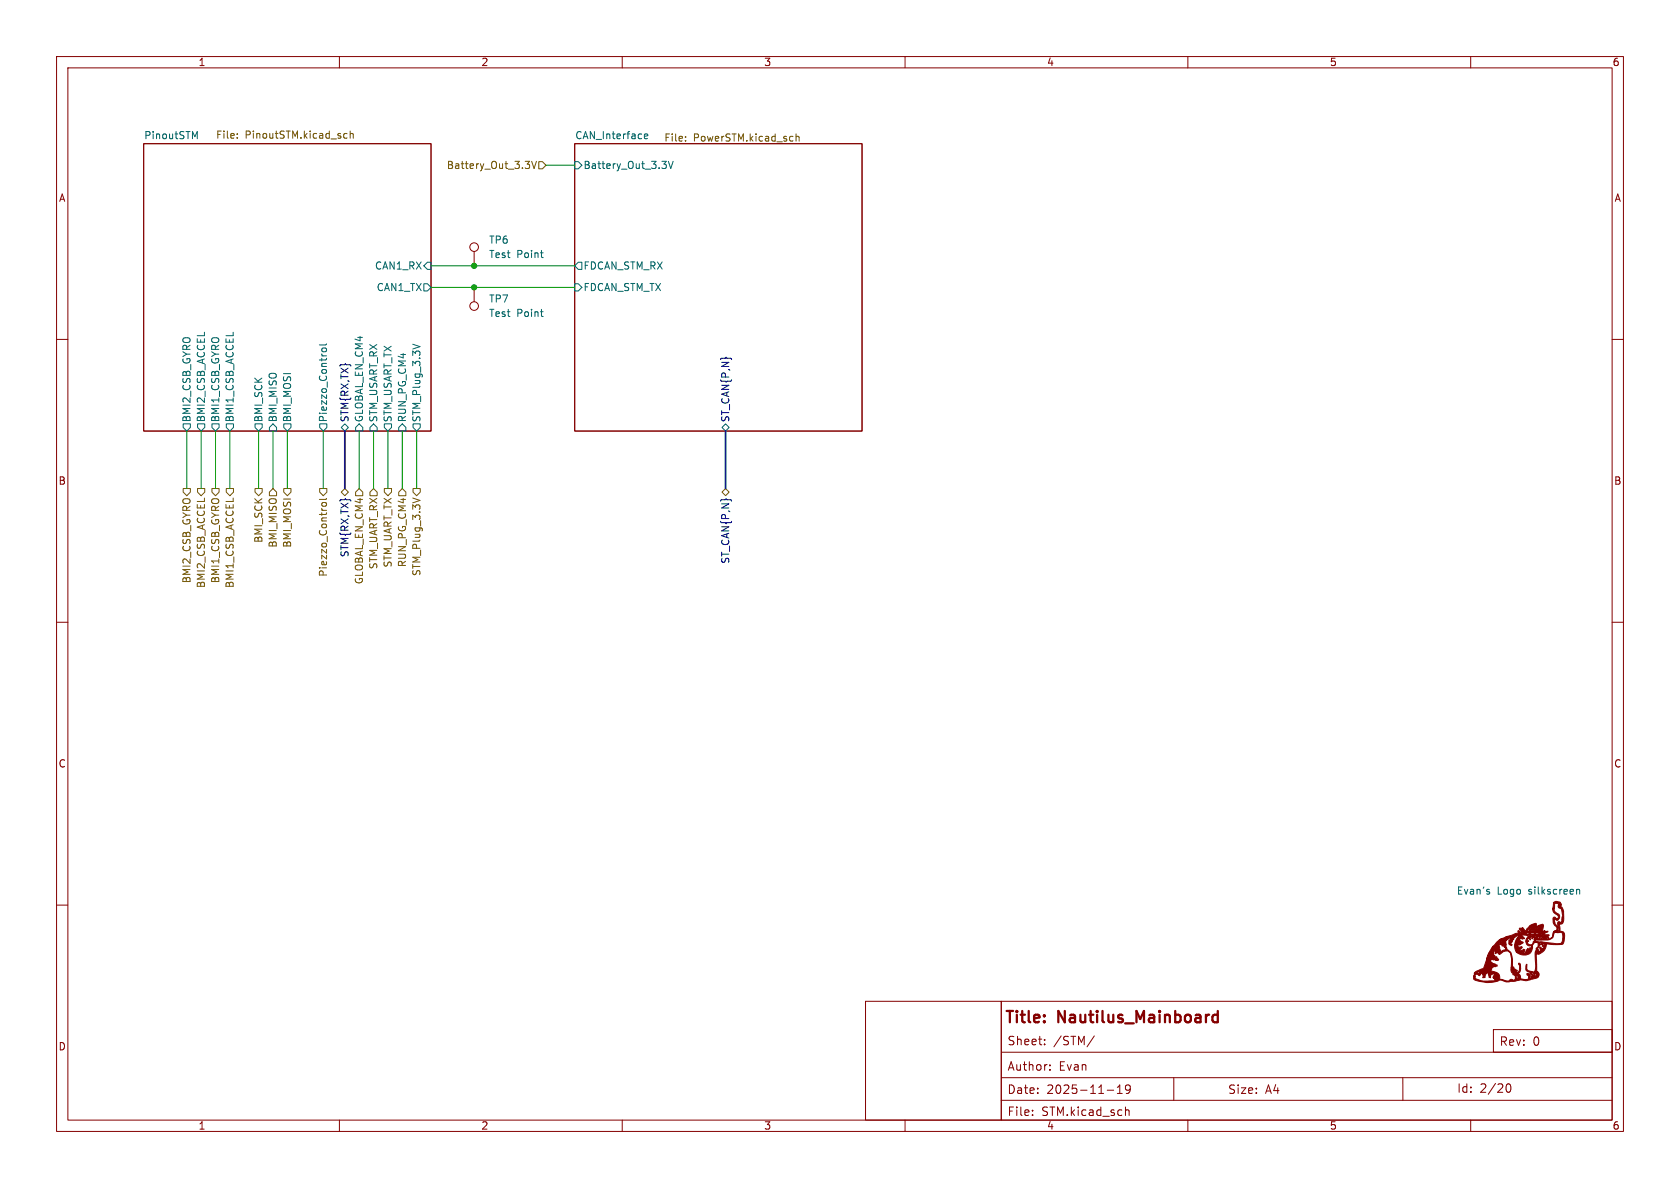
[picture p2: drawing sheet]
<svg xmlns="http://www.w3.org/2000/svg" width="297mm" height="210mm" viewBox="0 0 297 210" stroke-linecap="round" stroke-linejoin="round" font-family="sans-serif">
<g fill="none" stroke="#840000" stroke-width=".18">
<path d="M10 10h277v190h-277zM12 12h273v186h-273zM60 10v2M110 10v2M160 10v2M210 10v2M260 10v2M25.4 25.4h50.8v50.8h-50.8zM101.6 25.4h50.8v50.8h-50.8zM83.8 44.5v2.5M83.8 50.8v2.5M10 60h2"/>
<path d="M285 60h2M10 110h2M285 110h2M10 160h2M153 177h24v21h-24zM177 177h108v21h-108zM285 160h2M60 198v2M110 198v2M160 198v2M177 194.5h108M177 190.5h108"/>
<path d="M177 186h108M182.5 197v.2M182.5 196.3v.1M184.7 184.6v.1M184.7 183.8v.1M185.6 189v.2M185.6 188.3v.1M193.5 183.1l-1.3 2M195.7 192.7h1.2M197.5 193.3h.9M197.5 192.2l.5-.4v1.5M199 196.3l.2-.1 .3 .1 .1 .9"/>
<path d="M199.8 192.4l-.3 .3h-.3l-.2-.3 .1-.5 .4-.1 .2 .1a.99 .99 0 0 1-.3 1.4h-.3M207.5 190.5v4M210 198v2M248 190.5v4M260 198v2M264 182h21v4h-21zM266.2 192.2l.2-.5 .2-.1a.81 .81 0 0 1 .6 .6 .81 .81 0 0 1-.3 .8h-.4l-.3-.5"/>
<circle cx="83.8" cy="54.1" r=".76"/>
<circle cx="83.8" cy="43.7" r=".76"/>
</g>
<path d="M214.5 179.5l.2-.1 .6 .1M215.3 178.7v2M214.5 180.6l.2 .1 .6-.1" fill="none" stroke="#840000" stroke-width=".4"/>
<g fill="none" stroke="#006464" stroke-width=".18">
<path d="M34.5 24.2l.4-.9v1.2M101.6 28.6h.6l.7 .6-.7 .6h-.6zM113.9 24.1l.6-.1v-.3h-.4l-.2 .2 .1 .6h.5M117 28.5h.8l-.4 .5M117.7 29.1l.1 .1-.1 .5M118.2 28.5l.4 1.3 .4-1.3M74.9 50.2h.7l.6 .6-.6 .6h-.7zM75.6 46.4h.6v1.2h-.6l-.7-.6zM95.5 44.7h.5M95.5 55.1h.5M95.9 45.5h.1M95.9 56h.1"/>
<path d="M101.6 47l.6-.6h.7v1.2h-.7zM101.6 50.2h.6l.7 .6-.7 .6h-.6zM32.4 74.9h1.3v.7l-.7 .6-.6-.6zM34.9 74.9h1.3v.7l-.6 .6-.7-.6zM37.5 74.9h1.2v.7l-.6 .6-.6-.6zM40 74.9h1.3v.7l-.7 .6-.6-.6zM45.1 74.9h1.3v.7l-.7 .6-.6-.6zM47.6 75.6l.7-.7 .6 .7v.6h-1.3zM50.2 74.9h1.2v.7l-.6 .6-.6-.6zM56.5 74.9h1.3v.7l-.7 .6-.6-.6zM56.9 61.6l.6-.1 .2 .1v.3l-.2 .3h-.4l-.2-.3zM57.7 60.8l-.2 .2h-1"/>
<path d="M60.3 75.6l.7-.7 .6 .7-.6 .6zM63.5 74.9l.6 .7v.6h-1.2v-.6zM65.4 75.6l.6-.7 .7 .7v.6h-1.3zM67.9 74.9h1.3v.7l-.6 .6-.7-.6zM71.1 74.9l.7 .7v.6h-1.3v-.6zM73 60.9l1.2 .4-1.2 .4M73 74.9h1.3v.7l-.6 .6-.7-.6zM127.6 75.6l.7-.7 .6 .7-.6 .6zM263.2 157.6l.2 .2-.2 .3M263.2 157.2l.1 .1M278.7 157.2v.9M278.7 157.3l.2-.1 .3 .1 .1 .8"/>
</g>
<g fill="none" stroke="#725600" stroke-width=".18">
<path d="M41.9 24.3v.1M41.9 23.7v.1M60.9 24.4h.5M60.9 23.7h.5M61.9 23.7l.2-.1 .3 .1 .1 .7M61.9 23.2v1.2M92.8 28.5h.8l-.4 .5M93.5 29.1l.1 .1-.1 .5M94 28.5l.4 1.3 .4-1.3M95.2 28.6h.7l.6 .6-.6 .6h-.7zM121.2 24.8v.1M121.2 24.2v.1"/>
<path d="M140.1 24.1l.1 .1M140.2 24.9h-.1M140.7 23.7v1.2M140.7 24.2l.2-.1 .3 .1 .1 .7M32.4 86.4h1.3v.6l-.7 .6-.6-.6zM34.9 86.4h1.3v.6l-.6 .6-.7-.6zM37.5 86.4h1.2v.6l-.6 .6-.6-.6zM40 86.4h1.3v.6l-.7 .6-.6-.6zM45.1 86.4h1.3v.6l-.7 .6-.6-.6zM48.3 86.4l.6 .6v.6h-1.3v-.6zM50.2 86.4h1.2v.6l-.6 .6-.6-.6zM56.5 86.4h1.3v.6l-.7 .6-.6-.6z"/>
<path d="M56.9 88.9l.6-.1 .2 .1v.4l-.2 .2h-.4l-.2-.2zM57.7 88.1l-.2 .2h-1M60.3 87l.7-.6 .6 .6-.6 .6zM62.9 87l.6-.6 .6 .6v.6h-1.2zM66 86.4l.7 .6v.6h-1.3v-.6zM67.9 86.4h1.3v.6l-.6 .6-.7-.6zM71.1 86.4l.7 .6v.6h-1.3v-.6zM73 88l1.2 .5-1.2 .4M73 86.4h1.3v.6l-.6 .6-.7-.6zM127.6 87l.7-.6 .6 .6-.6 .6z"/>
</g>
<g fill="#840000" stroke="#840000" stroke-width=".18">
<path d="M264.7 166.5l.4-.4h.3h-.3h.1h1.3h-1.3l1-.5h1.5h-1.5l2.3-.7-.2-.2a.17 .17 0 0 1 .2-.2 .17 .17 0 0 1 .2 .2l.4 .1-.5-.5a.15 .15 0 0 1 0-.2 .15 .15 0 0 1 .2 0l.6 .6-.3-.5v-.2l.6 .6 .7-.9 .4 .1 .3-.3-.3 .2h-.4l.4-.3 .7-.2 .1 .7 .3-.3 .5-.1a.29 .29 0 0 1 .4 0 .29 .29 0 0 1 0 .4l-.3 1 .5-.4 .1 .1-.4 .3 1-.3-.1 .1-.6 .4 .1 .1 .8 .1-.7 .2 .2 .1a.2 .2 0 0 1 .3 0 .2 .2 0 0 1 0 .3l-.3-.1-.1 .2a.17 .17 0 0 0-.2-.2 .17 .17 0 0 0-.1 .3 1.2 1.2 0 0 0 1.6-1.3l.1-.1h.5h-.5h.5l-.5-.1 .5-.1v-.1a.51 .51 0 0 0-.2-.7 1.27 1.27 0 0 1-.3-1.6l.3 .1a.3 .3 0 0 0 .5 0 .3 .3 0 0 0-.2-.5l-.7-.6-.1-.5h.2a1.4 1.4 0 0 0 .9 1.1l.1 .6-.2 .3a.37 .37 0 0 1-.4 .1 .37 .37 0 0 1-.3-.3l.1 .8 .5 .8-.1 .8 .2-.1 .1-.6a1.11 1.11 0 0 1-.1-1.2l.5 .1 .2-.5h-.1l.1-.3h.2h-.2v-.6a.93 .93 0 0 0-.7-1.2v-.4h.4h-.4l.1-.2a.41 .41 0 0 0-.8 .1l-.1 .7h-.2l.1-.3a.72 .72 0 0 1 .5-1l.1 .1a.51 .51 0 0 1 .6 .1 .51 .51 0 0 1 .1 .6l-.1 .1a1.3 1.3 0 0 1 .6 1.3l.1 .7a.8 .8 0 0 1-.8 1.1l-.1-.1 .2 1a.25 .25 0 0 0-.1 .2 .25 .25 0 0 0 .2 .2 .78 .78 0 0 1 .7 1.1 .98 .98 0 0 1-.6 1.3l-2.6-.1a1.76 1.76 0 0 1-1.8 1.7l.1 2.6a.71 .71 0 0 0 .3 .8 .74 .74 0 0 1-.8 1l-1.3 .4-1.1-.2-1.1 .3h-.7a2.11 2.11 0 0 1-1.7-.2l-1.3 .3-1.3 .1-2-.5-.2-.1v-.5h.3a.58 .58 0 0 0 .7 .6l.7 .2 2.2-.1v-.1h-.1l.2-.1-.5-.2h.6l-.1-.1h-.6l.7-.2h-.6l.8-.1h-.6l.4-.1-.5-.1h.8l-.6-.2h.2h-.6l-.3 .2-.1 .6-.2-.1-.1-.3 .2-.1-.3-.1 .2-.2-.2-.1h1.4h-1.4a.65 .65 0 0 0-.6 .6h-.1l.1 .2h-.4l.2-.1-.2-.5 .1-.1h-.6l.2 .2h-.3l.1 .2-.3-.2 .4-.3-.1-.1 1.8-.1h-1.5h1.1h-1h.9h-.9l.7-.1-.5-.1a.28 .28 0 0 0-.3 0 .28 .28 0 0 0-.1 .2l-.2 .1-.1-.2a.26 .26 0 0 0-.3 .2 .26 .26 0 0 0 .1 .3h-.4l-.1 .4h-.3l.2-.6 .7-.5a1.18 1.18 0 0 0 1-.8l.4-.9h.4l.1 .3 .2-.3 .2 .4 .3 .3h.2l.1-.1 .3 .2a.15 .15 0 0 1 .1 .2 .15 .15 0 0 1-.2 0l-.2 .1-.1-.1-.2 .1v-.1l-.2 .2h-.2l.1 .2-.2 .5h.4a1.17 1.17 0 0 1 1.2 1.4l.6 .1a1.08 1.08 0 0 0 1.5-.1l.2 .1a.31 .31 0 0 0 .5-.1v-.6l-.5-.2a.55 .55 0 0 1 .6 .2 .55 .55 0 0 1 .1 .6 .43 .43 0 0 0 .3-.4 .43 .43 0 0 0-.4-.4h.4l.1 .4v.4a.46 .46 0 0 0-.1-.8h-.4h.3h-.3l.2-.1-.1-.1a.74 .74 0 0 1-.8-.2 .74 .74 0 0 1-.1-.8h.1h-.1v-.1h.2h-.2v-1.4l-.1-.6a.9 .9 0 0 0-.6-.9 .9 .9 0 0 0-1 .3l-.5 .3v-.2h.1l-.1-.1-.7 .2 .2-.3h.5h-.5v-.1l-.2 .1-.2-.3-.2 .2 .2-.1-.2 .4 .2-.1v.1l-.4 .8 .5-.1h-.5h.3h-.3l.1-.2h.3h-.3l.2-.3 .2 .2v.2l.1-.1v.3l.3-.2-.1 .3h.3v.2l.1-.1a.22 .22 0 0 1-.2 .3 .22 .22 0 0 1-.2-.1l-.2-.1h.3h-.4l-.2 .1-.3-.2-.2 .2-.1-.1h.1h-.1l-.2 .2h-.4v-.3h.8v-.1v.1h-.8l.2-.1-.1-.1 .8 .1-.8-.1 .1-.4h.7h-.7l.2-.4h.8h-.8l.5-.8h.6h-.6l.2-.1h-.2l.2-.2h1.1l.1 .1v.3l.2 .4 .9-.4v-.2h.1l-.3-.1 .1-.1h-.2l-.1-.2h-.2l.1-.2 .6-.1-.1 .4 .2 .2a.92 .92 0 0 0 .6 .8l.4 1.1v1.5l.2 .1 .1 .2 .5 .3-.2 .3-.2 .1a.52 .52 0 0 0 .7-.2l.2-1-.2-.2 .1-.2a1.06 1.06 0 0 1 .2 1l-.1 .4-.3 .4a.87 .87 0 0 1 .4 1h.6a.63 .63 0 0 0 .8-.2v-.4l-.2-.1a.17 .17 0 0 1 0-.3 .17 .17 0 0 1 .2 0 .67 .67 0 0 1 .3 .9l.3-.3h.8h-.8v-.3l-.3-.3 .1-.1a.55 .55 0 0 1 .4 .7h.6a.45 .45 0 0 0 .3-.4 .45 .45 0 0 0-.2-.4l.1 .3-.2 .5h-.6l.5-.2 .1-.4-.1-.1-.2 .7h-.3a.51 .51 0 0 0 0-.7 .51 .51 0 0 0-.6-.1 .82 .82 0 0 1-.7-.6 .82 .82 0 0 1 .2-.8 .82 .82 0 0 0 .4 1.1l.9 .3 .1-.1h.3h-.3l.2-1-.1-2.5h1h-1l.3-.5-.1-.1h.3a.31 .31 0 0 0 .1 .4 .31 .31 0 0 0 .4 0l-.1-.3a.2 .2 0 0 1-.1-.2 .2 .2 0 0 1 .2-.2v.2l.3 .1a.17 .17 0 0 0 .3-.1 .17 .17 0 0 0-.2-.2l-.1-.3h.2l.2-.3h.2h-.5a1.36 1.36 0 0 0-1 .9l-.2-.1 .3-.3v-.6h.3v.2l.5-.2-1.4-.1a.81 .81 0 0 1-.7 .6 .81 .81 0 0 1-.8-.4v-.4h.2a.56 .56 0 0 0 .5 .6 .56 .56 0 0 0 .6-.5l.1 .1v-.4h.2a.28 .28 0 0 0 .1 .3 .28 .28 0 0 0 .3 0l2.9 .3a1.29 1.29 0 0 0 1.5-.3l.1-.8a.62 .62 0 0 0-.5-.9h-.6a.49 .49 0 0 0-.6 .7 1 1 0 0 1-.9 .7h-2.5v-.1l.5-.1-.4-.2h.4l.2 .2 .9 .1a.61 .61 0 0 0-.8-.6l-.3 .3h-.4l-.2-.1a.38 .38 0 0 0-.5-.1 .38 .38 0 0 0-.2 .4l-.1-.2-.3 .6h-.2l.1-.5 .3-.3h1.1l.1 .2 .5-.3-1.7 .1 .3-.1-.2-.3h.2l.4 .3 .3-.2h-.2l1.4 .1 .5 .5v-.3h.3h-.3v-.2l-.3 .1-.2-.4-.1 .3h-.2v-.2l-1.1 .1-.7-.2 1 .1v-.2l.3 .1h.6a.46 .46 0 0 0-.7-.1h-.2a.45 .45 0 0 0-.5-.2 .45 .45 0 0 0-.3 .3h-.2l.3-.4 1.7 .1v-.2h.1l-.4-.1-.2 .1v-.1h.5h-.5v-.2l-.4 .4 .8-1a1.46 1.46 0 0 0-.9 1h-.7h.5l.1-.2h-.1a.65 .65 0 0 0-.8 .3v-.3h.2h-.2l.4-.7-.8 .9h.3a.32 .32 0 0 0-.3 .3 .32 .32 0 0 0 .3 .3l-.1 .2-.7-.2 .1-.2h-.1l-.3 .3v.2h.1l.3 .3-.3 .1a.42 .42 0 0 0-.7 0l.1-.4-.2 .2a.21 .21 0 0 0 0 .3 .21 .21 0 0 0 .3 0v.2l.6 .3-.4 .3a.19 .19 0 0 1-.2 .1 .19 .19 0 0 1-.2-.3v.1a.25 .25 0 0 1-.1 .3 .25 .25 0 0 1-.3-.1h.1l-.2-.1 .3-.8-.1 .2a.56 .56 0 0 0-.1 .9l.1 .2 .1-.1 .4 .1a.21 .21 0 0 1 .2-.1 .21 .21 0 0 1 .1 .3l-.6 .6h.3v-.1l.4-.1a.23 .23 0 0 1 .3-.2 .23 .23 0 0 1 .1 .3l-.1 .1v.2h-.2h.1a.29 .29 0 0 0 .3 .1 .29 .29 0 0 0 .2-.2l.1-.2a.2 .2 0 0 1 .1-.3 .2 .2 0 0 1 .3 .2 .2 .2 0 0 1-.1 .2v.2l.2-.1-.1-.1 .1-.1-.1-.1 .1-.3 .3 .2 .1-.7h.1l-.1 .9-.5 .5a2.04 2.04 0 0 1-2.2-.3h.3l-.4-.1a2.66 2.66 0 0 1 .9-3.2l-1.5 1 .2-.1-.4 .4h.2l-.3 .4v.4l-.3-.2h.1h-.1l.1-.2-.2-.2 .4-.2h-.3h.3h-.3l.3-.5-.9 .4 .1 .1-.2 .2 .1 .1-.5 .4h-.4l.1-.1-.1-.2 .1-.3a.36 .36 0 0 0-.3 .5l-.1 .5h-1.1z"/>
<path d="M267.2 167h.1l-.1 .2z"/>
<path d="M270.1 167.7l.1 .1z"/>
<path d="M270.5 165.7l.1 .1z"/>
<path d="M272 165.8l.2 .1z"/>
<path d="M272.2 165.7h.1v.1z"/>
<circle cx="270.2" cy="166.4" r=".08"/>
<circle cx="270.5" cy="166.1" r=".08"/>
<circle cx="270.5" cy="167.6" r=".09"/>
<circle cx="270.9" cy="165.9" r=".11"/>
<circle cx="272.5" cy="165.9" r=".11"/>
</g>
<path d="M61 76.2v10.2M128.3 76.2v10.2" fill="none" stroke="#000084" stroke-width=".3"/>
<g fill="none" stroke="#009600" stroke-width=".18">
<path d="M96.5 29.2h5.1M76.2 47h25.4M76.2 50.8h25.4M33 76.2v10.2M35.6 76.2v10.2M38.1 76.2v10.2M40.6 76.2v10.2M45.7 76.2v10.2M48.3 76.2v10.2M50.8 76.2v10.2M57.1 76.2v10.2M63.5 76.2v10.2"/>
<path d="M66 76.2v10.2M68.6 76.2v10.2M71.1 76.2v10.2M73.7 76.2v10.2"/>
</g>
<g fill="#009600" stroke="#009600" stroke-width=".18">
<circle cx="83.8" cy="47" r=".46"/>
<circle cx="83.8" cy="50.8" r=".46"/>
</g>
<g font-size="2.8" fill="#840000">
<text x="177.5" y="181.4">Title:</text>
<text x="187.2" y="181.4">Nautilus_Mainboard</text>
</g>
<g font-size="2.1" fill="#840000">
<text x="178" y="185">Sheet:</text>
<text x="186.2" y="185">/STM/</text>
<text x="265" y="185.1">Rev:</text>
<text x="270.9" y="185.1">0</text>
<text x="178" y="189.5">Author:</text>
<text x="187.2" y="189.5">Evan</text>
<text x="178" y="193.6">Date:</text>
<text x="178" y="197.5">File:</text>
<text x="184.1" y="197.5">STM.kicad_sch</text>
<text x="185" y="193.6">2025-11-19</text>
<text x="217" y="193.6">Size:</text>
<text x="223.7" y="193.6">A4</text>
<text x="257.5" y="193.4">Id:</text>
<text x="261.6" y="193.4">2/20</text>
</g>
<g font-size="1.8" fill="#840000">
<text x="35" y="11.9">1</text>
<text x="85" y="11.9">2</text>
<text x="135" y="11.9">3</text>
<text x="185" y="11.9">4</text>
<text x="235" y="11.9">5</text>
<text x="285" y="11.9">6</text>
<text x="10.3" y="35.9">A</text>
<text x="285.3" y="35.9">A</text>
<text x="10.3" y="85.9">B</text>
<text x="285.3" y="85.9">B</text>
<text x="10.3" y="135.9">C</text>
<text x="285.3" y="135.9">C</text>
<text x="10.3" y="185.9">D</text>
<text x="285.3" y="185.9">D</text>
<text x="35" y="199.9">1</text>
<text x="85" y="199.9">2</text>
<text x="135" y="199.9">3</text>
<text x="185" y="199.9">4</text>
<text x="235" y="199.9">5</text>
<text x="285" y="199.9">6</text>
</g>
<g font-size="1.8" fill="#006464">
<text x="25.4" y="24.7">PinoutSTM</text>
<text x="101.6" y="24.7">CAN_Interface</text>
<text x="103.1" y="30.1">Battery_Out_3.3V</text>
<text x="66.2" y="47.9">CAN1_RX</text>
<text x="86.4" y="43.3">TP6</text>
<text x="86.4" y="45.8">Test</text>
<text x="91.4" y="45.8">Point</text>
<text x="103.1" y="47.9">FDCAN_STM_RX</text>
<text x="66.5" y="51.7">CAN1_TX</text>
<text x="86.4" y="53.7">TP7</text>
<text x="103.1" y="51.7">FDCAN_STM_TX</text>
<text x="86.4" y="56.2">Test</text>
<text x="91.4" y="56.2">Point</text>
<text x="33.9" y="74.7" transform="rotate(-90 33.9 74.7)">BMI2_CSB_GYRO</text>
<text x="36.4" y="74.7" transform="rotate(-90 36.4 74.7)">BMI2_CSB_ACCEL</text>
<text x="39" y="74.7" transform="rotate(-90 39 74.7)">BMI1_CSB_GYRO</text>
<text x="41.5" y="74.7" transform="rotate(-90 41.5 74.7)">BMI1_CSB_ACCEL</text>
<text x="46.6" y="74.7" transform="rotate(-90 46.6 74.7)">BMI_SCK</text>
<text x="49.1" y="74.7" transform="rotate(-90 49.1 74.7)">BMI_MISO</text>
<text x="51.7" y="74.7" transform="rotate(-90 51.7 74.7)">BMI_MOSI</text>
<text x="58" y="74.7" transform="rotate(-90 58 74.7)">Piezzo_Control</text>
<text x="64.4" y="74.7" transform="rotate(-90 64.4 74.7)">GLOBAL_EN_CM4</text>
<text x="66.9" y="74.7" transform="rotate(-90 66.9 74.7)">STM_USART_RX</text>
<text x="69.4" y="74.7" transform="rotate(-90 69.4 74.7)">STM_USART_TX</text>
<text x="72" y="74.7" transform="rotate(-90 72 74.7)">RUN_PG_CM4</text>
<text x="74.5" y="74.7" transform="rotate(-90 74.5 74.7)">STM_Plug_3.3V</text>
<text x="257.5" y="158.3">Evan's</text>
<text x="264.7" y="158.3">Logo</text>
<text x="270.3" y="158.3">silkscreen</text>
</g>
<g font-size="1.8" fill="#725600">
<text x="38.1" y="24.8">File:</text>
<text x="43.3" y="24.8">PinoutSTM.kicad_sch</text>
<text x="117.3" y="25.3">File:</text>
<text x="122.6" y="25.3">PowerSTM.kicad_sch</text>
<text x="78.9" y="30.1">Battery_Out_3.3V</text>
<text x="46.6" y="96.1" transform="rotate(-90 46.6 96.1)">BMI_SCK</text>
<text x="49.1" y="96.9" transform="rotate(-90 49.1 96.9)">BMI_MISO</text>
<text x="51.7" y="96.9" transform="rotate(-90 51.7 96.9)">BMI_MOSI</text>
<text x="66.9" y="100.7" transform="rotate(-90 66.9 100.7)">STM_UART_RX</text>
<text x="69.4" y="100.4" transform="rotate(-90 69.4 100.4)">STM_UART_TX</text>
<text x="72" y="100.4" transform="rotate(-90 72 100.4)">RUN_PG_CM4</text>
<text x="74.5" y="101.9" transform="rotate(-90 74.5 101.9)">STM_Plug_3.3V</text>
<text x="33.9" y="103.2" transform="rotate(-90 33.9 103.2)">BMI2_CSB_GYRO</text>
<text x="36.4" y="104" transform="rotate(-90 36.4 104)">BMI2_CSB_ACCEL</text>
<text x="39" y="103.2" transform="rotate(-90 39 103.2)">BMI1_CSB_GYRO</text>
<text x="41.5" y="104" transform="rotate(-90 41.5 104)">BMI1_CSB_ACCEL</text>
<text x="58" y="102.1" transform="rotate(-90 58 102.1)">Piezzo_Control</text>
<text x="64.4" y="103.4" transform="rotate(-90 64.4 103.4)">GLOBAL_EN_CM4</text>
</g>
<g font-size="1.8" fill="#000084">
<text x="61.8" y="74.7" transform="rotate(-90 61.8 74.7)">STM{RX,TX}</text>
<text x="129.1" y="74.7" transform="rotate(-90 129.1 74.7)">ST_CAN{P,N}</text>
<text x="61.8" y="98.6" transform="rotate(-90 61.8 98.6)">STM{RX,TX}</text>
<text x="129.1" y="99.8" transform="rotate(-90 129.1 99.8)">ST_CAN{P,N}</text>
</g>
</svg>
